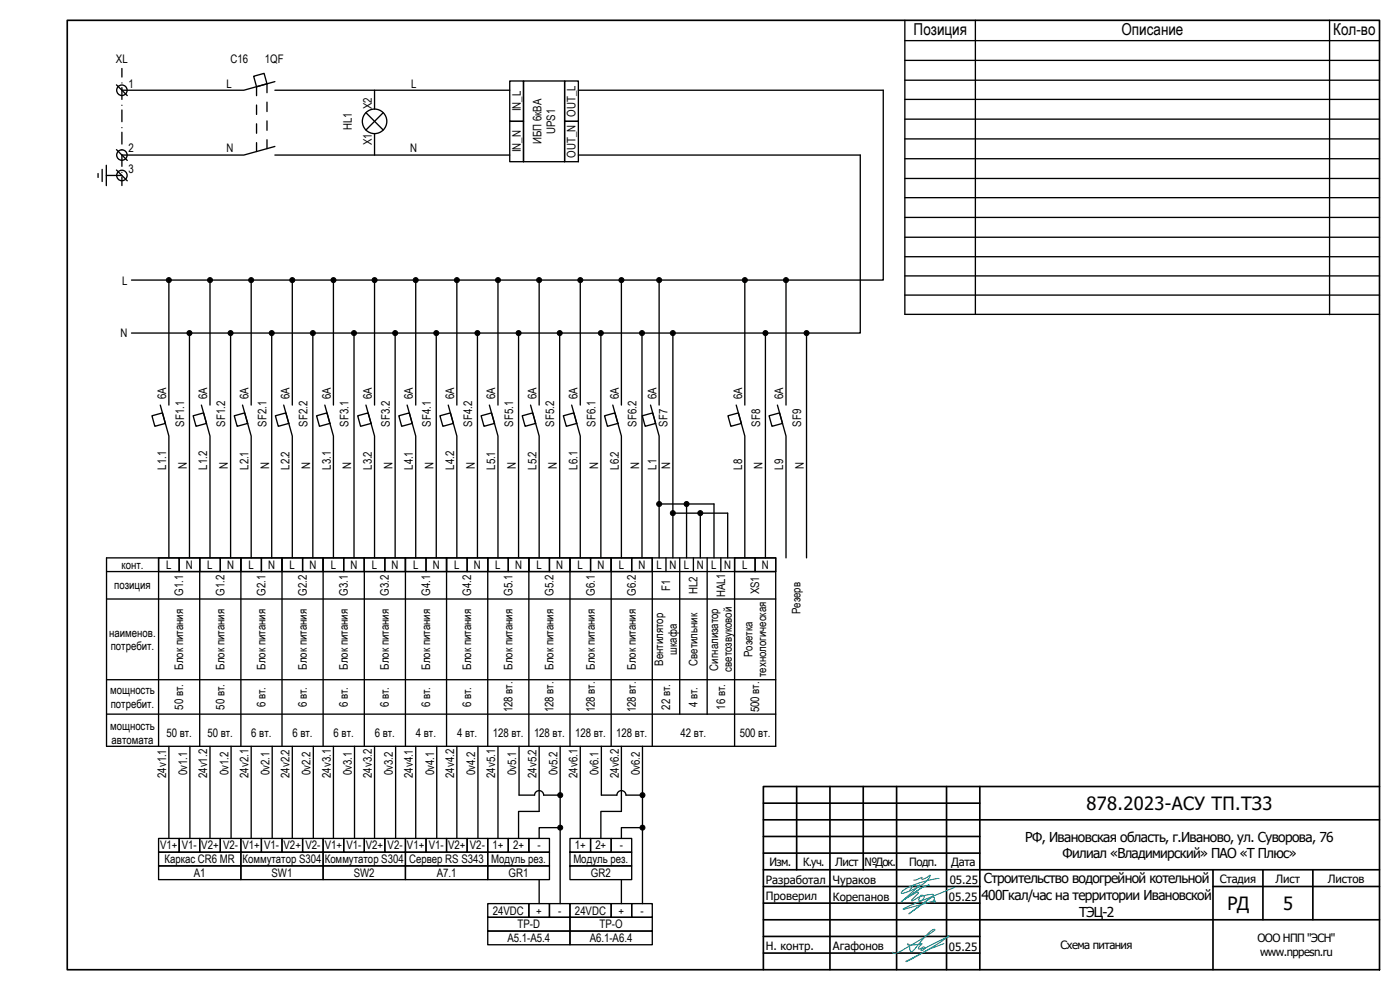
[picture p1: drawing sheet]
<svg xmlns="http://www.w3.org/2000/svg" width="420mm" height="297mm" viewBox="0 0 420 297" stroke-linecap="round" stroke-linejoin="round" font-family="sans-serif">
<g fill="none" stroke="#000" stroke-width=".5">
<path d="M20.2 6.1h393.8v284.9h-393.8zM239.1 236v25M249.1 236v55M259.1 236v25M269.1 236v55M284.1 236v55M294.1 236v55M414 236h-184.9v55M229.1 246h184.9M229.1 241h65M229.1 251h65M229.1 256h65"/>
<path d="M229.1 261h184.9M229.1 266h65M229.1 271h65M364 261v30M364 266h50M379 261v15M394 261v15M414 276h-184.9M229.1 286h65M229.1 281h65"/>
</g>
<path d="M281.8 263.7a24.8 24.8 0 0 0-11 3.7l-.3 .6a14.6 14.6 0 0 0 8.4-4.6l.2-.8-2.1 1.2a.32 .32 0 0 1-.4-.1 .32 .32 0 0 1 .1-.5l-1.5 .7-1 .2M286.5 266.2l-15.5 6.5 .2 .1 9.2-2.5a.27 .27 0 0 1 .4 .2 .27 .27 0 0 1-.4 .3l-.3-.5 .3-.5a.47 .47 0 0 0-.1-.6 .47 .47 0 0 0-.5-.1l-7 5.1 7.4-5.7-.4-.2-3.6 .6a.62 .62 0 0 1 1-.1 .62 .62 0 0 1-.1 .9l-1.1 .7-.3-.5 .3-.9-2.1 1.3-.4-.1 2.1-2.2v-.2l-.2-.1-3.9 2.1 5.4-3.6 1.9-.6-1.9 .6-6.4 4.4 5.6-5.1-1.1 .4-.9-.3-1.1 1.6M283.3 283.1a74.6 74.6 0 0 0-11.4 5.4l6-3.2 6.9-4.5-5.4 2.8a4.1 4.1 0 0 1-2.6 1 .36 .36 0 0 1 .3-.5 .36 .36 0 0 1 .4 .5 .6 .6 0 0 1-.4 .6 .6 .6 0 0 1-.7-.3l.3-.4-.8 .3a.54 .54 0 0 1-.3-.6 .54 .54 0 0 1 .5-.4 .51 .51 0 0 0 .5-.7 7.5 7.5 0 0 1-4.3 .2l.2-.1a1.25 1.25 0 0 1 .5 1.5 .57 .57 0 0 0 .3 .8 .57 .57 0 0 0 .8-.2l1.4-1.8a14.6 14.6 0 0 1 4.9-4.7l.2 .1a66.4 66.4 0 0 1-11.9 7.1l-.7 .1v-.4" fill="none" stroke="#008080" stroke-width=".3"/>
<g fill="none" stroke="#000" stroke-width=".4">
<path d="M271.6 6.1v88.2h142.4M271.6 18.1h142.4M271.6 12.2h142.4M292.7 6.1v88.2M399 6.1v88.3M35 25.5l3.2 3.2M36.6 20.6v2.5M36.6 26.3v3.5M36.6 31.6h.1M36.6 33v3.5M36.6 38.3h.1M36.6 39.7v3.5"/>
<path d="M36.6 24.9h.1M76.1 22.9l3.2-.9 .8 3.1-3.1 .9zM77 26v2.7M77 31.5v2.8M77 37.1v2.9M80.1 25.1v2.7M80.1 30.6v2.9M80.1 36.3v2.8M82.5 27.1h70.5M82.5 24.5l-9.3 2.6h-36.6M109.8 33.8l5.2 5.2M112.4 27.1v5.6"/>
<path d="M115 33.8l-5.2 5.2M153 24.3h4.1v12.1h-4.1zM153 36.4h4.1v12.1h-4.1zM157.1 24.3h12.3v24.2h-12.3zM169.4 24.3h4.2v12.1h-4.2zM169.4 36.4h4.2v12.1h-4.2zM173.6 27.1h91.5v56.9h-225.6M271.6 24.1h142.4M271.6 29.8h142.4M271.6 35.8h142.4M29.4 52.1v1.1M30.7 50.8v3.7"/>
<path d="M31.9 49.6v6.1M31.9 52.6h4.7M35 44.9l3.2 3.2M35 51l3.2 3.3M36.6 45h.1M36.6 46.4v3.5M36.6 51.7h.1M36.6 53.1v2.6M77 42.8v2.7M80.1 41.9v2.7M82.5 43.9l-9.3 2.6h-36.6M82.5 46.5h70.5"/>
<path d="M112.4 40.1v6.4M173.6 46.5h84.6v53.4h-218.7M271.6 41.7h142.4M271.6 47.6h142.4M271.6 53.6h142.4M271.6 59.3h142.4M271.6 71.2h142.4M271.6 65.2h142.4M271.6 77h142.4M50.7 84.8v36.7M63 84.8v36.7M75.4 84.8v36.7"/>
<path d="M87.7 84.8v36.7M100.1 84.8v36.7M112.4 84.8v36.7M124.8 84.8v36.7M137.1 84.8v36.7M149.4 84.8v36.7M161.8 84.8v36.7M174.1 84.8v36.7M186.5 84.8v36.7M197.8 84.8v36.7M223.5 84.8v36.7M235.9 84.8v36.7"/>
<path d="M271.6 88.5h142.4M271.6 82.8h142.4M56.9 100.7v66.7M69.2 100.7v66.7M81.5 100.7v66.7M93.9 100.7v66.7M106.2 100.7v66.7M118.6 100.7v66.7M130.9 100.7v66.7M143.3 100.7v66.7M155.6 100.7v66.7M168 100.7v66.7"/>
<path d="M180.3 100.7v66.7M192.7 100.7v66.7M201.9 100.7v66.7M229.7 100.7v66.7M242.1 100.7v66.7M45.6 124.8l3.2-.9 .8 3.1-3.1 .9zM48.1 121.5l2.6 9.3v36.6M58 124.8l3.1-.9 .9 3.1-3.2 .9zM60.4 121.5l2.6 9.3v36.6M70.3 124.8l3.1-.9 .9 3.1-3.1 .9zM72.8 121.5l2.6 9.3v36.6M82.6 124.8l3.2-.9 .9 3.1-3.2 .9z"/>
<path d="M85.1 121.5l2.6 9.3v36.6M95 124.8l3.1-.9 .9 3.1-3.1 .9zM97.5 121.5l2.6 9.3v36.6M107.3 124.8l3.2-.9 .9 3.1-3.2 .9zM109.8 121.5l2.6 9.3v36.6M119.7 124.8l3.1-.9 .9 3.1-3.1 .9zM122.2 121.5l2.6 9.3v36.6M132 124.8l3.2-.9 .8 3.1-3.1 .9zM134.5 121.5l2.6 9.3v36.6M144.4 124.8l3.1-.9 .9 3.1-3.1 .9zM146.9 121.5l2.5 9.3v36.6M156.7 124.8l3.2-.9 .8 3.1-3.1 .9z"/>
<path d="M159.2 121.5l2.6 9.3v36.6M169.1 124.8l3.1-.9 .9 3.1-3.1 .9zM171.6 121.5l2.5 9.3v36.6M181.4 124.8l3.2-.9 .9 3.1-3.2 .9zM183.9 121.5l2.6 9.3v36.6M192.8 124.8l3.1-.9 .9 3.1-3.2 .9zM195.2 121.5l2.6 9.3v36.6M218.5 124.8l3.1-.9 .9 3.1-3.2 .9zM220.9 121.5l2.6 9.3v36.6M230.8 124.8l3.2-.9 .8 3.1-3.1 .9zM233.3 121.5l2.6 9.3v36.6M198.6 151.2h15.7v16.2"/>
<path d="M202.7 154h15.7v13.4M206 152v15.4M210.2 154.7v12.7M32 167.4h200.8v56.5h-200.8zM32 171.5h200.8M32 179.7h200.8M47.6 167.4v56.5M47.6 167.4h6.2v4.1h-6.2zM53.8 167.4h6.1v4.1h-6.1zM59.9 167.4v56.5M59.9 167.4h6.2v4.1h-6.2zM66.1 167.4h6.2v4.1h-6.2z"/>
<path d="M72.3 167.4v56.5M72.3 167.4h6.2v4.1h-6.2zM78.5 167.4h6.1v4.1h-6.1zM84.6 167.4h6.2v4.1h-6.2zM84.6 167.4v56.5M90.8 167.4h6.2v4.1h-6.2zM97 167.4h6.2v4.1h-6.2zM97 167.4v56.5M103.2 167.4h6.1v4.1h-6.1zM109.3 167.4v56.5M109.3 167.4h6.2v4.1h-6.2zM115.5 167.4h6.2v4.1h-6.2z"/>
<path d="M121.7 167.4h6.2v4.1h-6.2zM121.7 167.4v56.5M127.9 167.4h6.1v4.1h-6.1zM134 167.4h6.2v4.1h-6.2zM134 167.4v56.5M140.2 167.4h6.2v4.1h-6.2zM146.4 167.4h6.1v4.1h-6.1zM146.4 167.4v56.5M152.5 167.4h6.2v4.1h-6.2zM158.7 167.4h6.2v4.1h-6.2zM158.7 167.4v56.5M164.9 167.4h6.2v4.1h-6.2z"/>
<path d="M171.1 167.4h6.1v4.1h-6.1zM171.1 167.4v56.5M177.2 167.4h6.2v4.1h-6.2zM183.4 167.4h6.2v4.1h-6.2zM183.4 167.4v56.5M189.6 167.4h6.2v4.1h-6.2zM195.8 167.4v56.5M199.9 167.4v4.1M204 167.4v46.9M208.1 167.4v4.1M212.2 167.4v47M216.3 167.4v4.1"/>
<path d="M220.5 167.4h6.1v4.1h-6.1zM220.5 167.4v56.5M226.6 167.4h6.2v4.1h-6.2zM32 203.9h200.8M32 214.3h200.8M50.7 223.9v27.7M57 223.9v27.7M63 223.9v27.7M69.4 223.9v27.7M75.4 223.9v27.7M81.7 223.9v27.7M87.7 223.9v27.7"/>
<path d="M94 223.9v27.7M100.1 223.9v27.7M106.4 223.9v27.7M112.4 223.9v27.7M118.7 223.9v27.7M124.8 223.9v27.7M131.1 223.9v27.7M137.1 223.9v27.7M143.4 223.9v27.7M149.4 223.9v27.7M155.8 223.9v14.7h4.6a1.37 1.37 0 0 1 1.4-1.4 1.37 1.37 0 0 1 1.4 1.4h4.2M161.8 223.9v19.6h-6.2v8.1"/>
<path d="M168.1 223.9v47.2M174.1 223.9v27.7M180.5 223.9v14.7h4.6a1.37 1.37 0 0 1 1.4-1.4 1.37 1.37 0 0 1 1.4 1.4h4.2M186.5 223.9v19.6h-6.2v8.1M192.8 223.9v47.2M47.6 251.6h6.2v4.1h-6.2zM47.6 259.8h24.7v4.1h-24.7zM47.6 255.7h24.7v4.1h-24.7zM53.8 251.6h6.1v4.1h-6.1zM59.9 251.6h6.2v4.1h-6.2zM66.1 251.6h6.2v4.1h-6.2zM72.3 259.8h24.7v4.1h-24.7z"/>
<path d="M72.3 255.7h24.7v4.1h-24.7zM72.3 251.6h6.2v4.1h-6.2zM78.5 251.6h6.1v4.1h-6.1zM84.6 251.6h6.2v4.1h-6.2zM90.8 251.6h6.2v4.1h-6.2zM97 259.8h24.7v4.1h-24.7zM97 255.7h24.7v4.1h-24.7zM97 251.6h6.2v4.1h-6.2zM103.2 251.6h6.1v4.1h-6.1zM109.3 251.6h6.2v4.1h-6.2zM115.5 251.6h6.2v4.1h-6.2zM121.7 251.6h6.2v4.1h-6.2z"/>
<path d="M121.7 259.8h24.7v4.1h-24.7zM121.7 255.7h24.7v4.1h-24.7zM127.9 251.6h6.1v4.1h-6.1zM134 251.6h6.2v4.1h-6.2zM140.2 251.6h6.2v4.1h-6.2zM146.4 251.6h6.1v4.1h-6.1zM146.4 259.8h18.5v4.1h-18.5zM146.4 255.7h18.5v4.1h-18.5zM152.5 251.6h6.2v4.1h-6.2zM158.7 251.6h6.2v4.1h-6.2zM167.4 248.3h-5.6v3.3M171.1 259.8h18.5v4.1h-18.5z"/>
<path d="M171.1 255.7h18.5v4.1h-18.5zM171.1 251.6h6.1v4.1h-6.1zM177.2 251.6h6.2v4.1h-6.2zM183.4 251.6h6.2v4.1h-6.2zM192.1 248.3h-5.6v3.3M146.4 279.4h24.7v4.1h-24.7zM146.4 275.2h24.7v4.2h-24.7zM146.4 271.1h12.3v4.1h-12.3zM158.7 271.1h6.2v4.1h-6.2zM161.8 263.9v7.2M164.9 271.1h6.2v4.1h-6.2zM171.1 279.4h24.7v4.1h-24.7z"/>
<path d="M171.1 275.2h24.7v4.2h-24.7zM171.1 271.1h12.3v4.1h-12.3zM183.4 271.1h6.2v4.1h-6.2zM186.5 263.9v7.2M189.6 271.1h6.2v4.1h-6.2z"/>
<circle cx="36.6" cy="27.1" r="1.57"/>
<circle cx="112.4" cy="36.4" r="3.7"/>
<circle cx="36.6" cy="52.7" r="1.57"/>
<circle cx="36.6" cy="46.5" r="1.57"/>
</g>
<g fill="none" stroke="#000" stroke-width=".3">
<circle cx="50.7" cy="84" r=".75"/>
<circle cx="56.9" cy="99.9" r=".75"/>
<circle cx="63" cy="84" r=".75"/>
<circle cx="69.2" cy="99.9" r=".75"/>
<circle cx="75.4" cy="84" r=".75"/>
<circle cx="81.6" cy="99.9" r=".75"/>
<circle cx="87.7" cy="84" r=".75"/>
<circle cx="93.9" cy="99.9" r=".75"/>
<circle cx="100.1" cy="84" r=".75"/>
<circle cx="106.2" cy="99.9" r=".75"/>
<circle cx="112.4" cy="84" r=".75"/>
<circle cx="118.6" cy="99.9" r=".75"/>
<circle cx="124.8" cy="84" r=".75"/>
<circle cx="130.9" cy="99.9" r=".75"/>
<circle cx="137.1" cy="84" r=".75"/>
<circle cx="143.3" cy="99.9" r=".75"/>
<circle cx="149.5" cy="84" r=".75"/>
<circle cx="155.6" cy="99.9" r=".75"/>
<circle cx="161.8" cy="84" r=".75"/>
<circle cx="168" cy="99.9" r=".75"/>
<circle cx="174.2" cy="84" r=".75"/>
<circle cx="180.3" cy="99.9" r=".75"/>
<circle cx="186.5" cy="84" r=".75"/>
<circle cx="192.7" cy="99.9" r=".75"/>
<circle cx="197.8" cy="84" r=".75"/>
<circle cx="201.9" cy="99.9" r=".75"/>
<circle cx="223.5" cy="84" r=".75"/>
<circle cx="229.7" cy="99.9" r=".75"/>
<circle cx="235.9" cy="84" r=".75"/>
<circle cx="242.1" cy="99.9" r=".75"/>
<circle cx="197.8" cy="151.2" r=".75"/>
<circle cx="201.9" cy="154" r=".75"/>
<circle cx="206" cy="151.2" r=".74"/>
<circle cx="210.2" cy="154" r=".75"/>
<circle cx="168.1" cy="238.6" r=".75"/>
<circle cx="192.8" cy="238.6" r=".75"/>
<circle cx="168.1" cy="248.3" r=".75"/>
<circle cx="192.8" cy="248.3" r=".74"/>
</g>
<g fill="#000">
<circle cx="50.7" cy="84" r=".75"/>
<circle cx="56.9" cy="99.9" r=".75"/>
<circle cx="63" cy="84" r=".74"/>
<circle cx="69.2" cy="99.9" r=".75"/>
<circle cx="75.4" cy="84" r=".75"/>
<circle cx="81.6" cy="99.9" r=".75"/>
<circle cx="87.7" cy="84" r=".75"/>
<circle cx="93.9" cy="99.9" r=".75"/>
<circle cx="100.1" cy="84" r=".74"/>
<circle cx="106.2" cy="99.9" r=".75"/>
<circle cx="112.4" cy="84" r=".75"/>
<circle cx="118.6" cy="99.9" r=".75"/>
<circle cx="124.8" cy="84" r=".75"/>
<circle cx="130.9" cy="99.9" r=".75"/>
<circle cx="137.1" cy="84" r=".74"/>
<circle cx="143.3" cy="99.9" r=".75"/>
<circle cx="149.5" cy="84" r=".75"/>
<circle cx="155.6" cy="99.9" r=".75"/>
<circle cx="161.8" cy="84" r=".75"/>
<circle cx="168" cy="99.9" r=".75"/>
<circle cx="174.2" cy="84" r=".74"/>
<circle cx="180.3" cy="99.9" r=".75"/>
<circle cx="186.5" cy="84" r=".75"/>
<circle cx="192.7" cy="99.9" r=".75"/>
<circle cx="197.8" cy="84" r=".74"/>
<circle cx="201.9" cy="99.9" r=".75"/>
<circle cx="223.5" cy="84" r=".74"/>
<circle cx="229.7" cy="99.9" r=".75"/>
<circle cx="235.9" cy="84" r=".75"/>
<circle cx="242.1" cy="99.9" r=".75"/>
<circle cx="197.8" cy="151.2" r=".74"/>
<circle cx="201.9" cy="154" r=".75"/>
<circle cx="206.1" cy="151.2" r=".74"/>
<circle cx="210.2" cy="154" r=".75"/>
<circle cx="168.1" cy="238.6" r=".74"/>
<circle cx="192.8" cy="238.6" r=".74"/>
<circle cx="168.1" cy="248.3" r=".75"/>
<circle cx="192.8" cy="248.3" r=".75"/>
</g>
<g font-size="5.5">
<text x="326.1" y="243.1">878.2023-АСУ ТП.ТЗ3</text>
<text x="368.4" y="273.1">РД</text>
<text x="385.1" y="273.1">5</text>
</g>
<g font-size="4.9">
<text x="274.2" y="10.6">Позиция</text>
<text x="336.5" y="10.6">Описание</text>
<text x="400.1" y="10.6">Кол-во</text>
</g>
<g font-size="4.1">
<text x="307.7" y="252.6">РФ, Ивановская область, г.Иваново, ул. Суворова, 76</text>
<text x="318.9" y="257.6">Филиал «Владимирский» ПАО «Т Плюс»</text>
<text x="295.3" y="265">Строительство водогрейной котельной</text>
<text x="294.5" y="270">400Гкал/час на территории Ивановской</text>
<text x="323.8" y="275">ТЭЦ-2</text>
</g>
<g font-size="3.5">
<text x="34.8" y="19">XL</text>
<text x="69.2" y="18.8">C16</text>
<text x="79.5" y="18.9">1QF</text>
<text x="38.6" y="26.3">1</text>
<text x="68" y="26.4">L</text>
<text x="123.4" y="26.3">L</text>
<text x="111.6" y="32.7" transform="rotate(-90 111.6 32.7)">X2</text>
<text x="156.3" y="33.4" transform="rotate(-90 156.3 33.4)">IN_L</text>
<text x="172.8" y="35" transform="rotate(-90 172.8 35)">OUT_L</text>
<text x="105.6" y="38.9" transform="rotate(-90 105.6 38.9)">HL1</text>
<text x="166.6" y="40.2" transform="rotate(-90 166.6 40.2)">UPS1</text>
<text x="38.6" y="45.7">2</text>
<text x="68" y="45.7">N</text>
<text x="111.6" y="43.6" transform="rotate(-90 111.6 43.6)">X1</text>
<text x="123.1" y="45.7">N</text>
<text x="156.3" y="45.7" transform="rotate(-90 156.3 45.7)">IN_N</text>
<text x="162.5" y="43.2" transform="rotate(-90 162.5 43.2)">ИБП 6кВА</text>
<text x="172.8" y="47.3" transform="rotate(-90 172.8 47.3)">OUT_N</text>
<text x="38.6" y="51.8">3</text>
<text x="36.6" y="85.4">L</text>
<text x="36.1" y="101.1">N</text>
<text x="49.9" y="119.8" transform="rotate(-90 49.9 119.8)">6А</text>
<text x="62.2" y="119.8" transform="rotate(-90 62.2 119.8)">6А</text>
<text x="74.6" y="119.8" transform="rotate(-90 74.6 119.8)">6А</text>
<text x="86.9" y="119.8" transform="rotate(-90 86.9 119.8)">6А</text>
<text x="99.2" y="119.8" transform="rotate(-90 99.2 119.8)">6А</text>
<text x="111.6" y="119.8" transform="rotate(-90 111.6 119.8)">6А</text>
<text x="123.9" y="119.8" transform="rotate(-90 123.9 119.8)">6А</text>
<text x="136.3" y="119.8" transform="rotate(-90 136.3 119.8)">6А</text>
<text x="148.6" y="119.8" transform="rotate(-90 148.6 119.8)">6А</text>
<text x="161" y="119.8" transform="rotate(-90 161 119.8)">6А</text>
<text x="173.3" y="119.8" transform="rotate(-90 173.3 119.8)">6А</text>
<text x="185.7" y="119.8" transform="rotate(-90 185.7 119.8)">6А</text>
<text x="197" y="119.8" transform="rotate(-90 197 119.8)">6А</text>
<text x="222.7" y="119.8" transform="rotate(-90 222.7 119.8)">6А</text>
<text x="235.1" y="119.8" transform="rotate(-90 235.1 119.8)">6А</text>
<text x="55.2" y="128" transform="rotate(-90 55.2 128)">SF1.1</text>
<text x="67.6" y="128" transform="rotate(-90 67.6 128)">SF1.2</text>
<text x="79.9" y="128" transform="rotate(-90 79.9 128)">SF2.1</text>
<text x="92.3" y="128" transform="rotate(-90 92.3 128)">SF2.2</text>
<text x="104.6" y="128" transform="rotate(-90 104.6 128)">SF3.1</text>
<text x="117" y="128" transform="rotate(-90 117 128)">SF3.2</text>
<text x="129.3" y="128" transform="rotate(-90 129.3 128)">SF4.1</text>
<text x="141.7" y="128" transform="rotate(-90 141.7 128)">SF4.2</text>
<text x="154" y="128" transform="rotate(-90 154 128)">SF5.1</text>
<text x="166.4" y="128" transform="rotate(-90 166.4 128)">SF5.2</text>
<text x="178.7" y="128" transform="rotate(-90 178.7 128)">SF6.1</text>
<text x="191.1" y="128" transform="rotate(-90 191.1 128)">SF6.2</text>
<text x="200.3" y="128" transform="rotate(-90 200.3 128)">SF7</text>
<text x="228.1" y="128" transform="rotate(-90 228.1 128)">SF8</text>
<text x="240.4" y="128" transform="rotate(-90 240.4 128)">SF9</text>
<text x="49.9" y="140.9" transform="rotate(-90 49.9 140.9)">L1.1</text>
<text x="56" y="140.7" transform="rotate(-90 56 140.7)">N</text>
<text x="62.2" y="140.9" transform="rotate(-90 62.2 140.9)">L1.2</text>
<text x="68.4" y="140.7" transform="rotate(-90 68.4 140.7)">N</text>
<text x="74.6" y="140.9" transform="rotate(-90 74.6 140.9)">L2.1</text>
<text x="80.7" y="140.7" transform="rotate(-90 80.7 140.7)">N</text>
<text x="86.9" y="140.9" transform="rotate(-90 86.9 140.9)">L2.2</text>
<text x="93.1" y="140.7" transform="rotate(-90 93.1 140.7)">N</text>
<text x="99.2" y="140.9" transform="rotate(-90 99.2 140.9)">L3.1</text>
<text x="105.4" y="140.7" transform="rotate(-90 105.4 140.7)">N</text>
<text x="111.6" y="140.9" transform="rotate(-90 111.6 140.9)">L3.2</text>
<text x="117.8" y="140.7" transform="rotate(-90 117.8 140.7)">N</text>
<text x="123.9" y="140.9" transform="rotate(-90 123.9 140.9)">L4.1</text>
<text x="130.1" y="140.7" transform="rotate(-90 130.1 140.7)">N</text>
<text x="136.3" y="140.9" transform="rotate(-90 136.3 140.9)">L4.2</text>
<text x="142.5" y="140.7" transform="rotate(-90 142.5 140.7)">N</text>
<text x="148.6" y="140.9" transform="rotate(-90 148.6 140.9)">L5.1</text>
<text x="154.8" y="140.7" transform="rotate(-90 154.8 140.7)">N</text>
<text x="161" y="140.9" transform="rotate(-90 161 140.9)">L5.2</text>
<text x="167.2" y="140.7" transform="rotate(-90 167.2 140.7)">N</text>
<text x="173.3" y="140.9" transform="rotate(-90 173.3 140.9)">L6.1</text>
<text x="179.5" y="140.7" transform="rotate(-90 179.5 140.7)">N</text>
<text x="185.7" y="140.9" transform="rotate(-90 185.7 140.9)">L6.2</text>
<text x="191.8" y="140.7" transform="rotate(-90 191.8 140.7)">N</text>
<text x="197" y="140.9" transform="rotate(-90 197 140.9)">L1</text>
<text x="201.1" y="140.7" transform="rotate(-90 201.1 140.7)">N</text>
<text x="222.7" y="140.9" transform="rotate(-90 222.7 140.9)">L8</text>
<text x="228.9" y="140.7" transform="rotate(-90 228.9 140.7)">N</text>
<text x="235.1" y="140.9" transform="rotate(-90 235.1 140.9)">L9</text>
<text x="241.2" y="140.7" transform="rotate(-90 241.2 140.7)">N</text>
<text x="36.5" y="170.7">конт.</text>
<text x="49.9" y="170.7">L</text>
<text x="55.8" y="170.7">N</text>
<text x="62.2" y="170.7">L</text>
<text x="68.1" y="170.7">N</text>
<text x="74.6" y="170.7">L</text>
<text x="80.5" y="170.7">N</text>
<text x="86.9" y="170.7">L</text>
<text x="92.8" y="170.7">N</text>
<text x="99.3" y="170.7">L</text>
<text x="105.2" y="170.7">N</text>
<text x="111.6" y="170.7">L</text>
<text x="117.5" y="170.7">N</text>
<text x="124" y="170.7">L</text>
<text x="129.9" y="170.7">N</text>
<text x="136.3" y="170.7">L</text>
<text x="142.2" y="170.7">N</text>
<text x="148.6" y="170.7">L</text>
<text x="154.6" y="170.7">N</text>
<text x="161" y="170.7">L</text>
<text x="166.9" y="170.7">N</text>
<text x="173.3" y="170.7">L</text>
<text x="179.3" y="170.7">N</text>
<text x="185.7" y="170.7">L</text>
<text x="191.6" y="170.7">N</text>
<text x="197" y="170.7">L N</text>
<text x="205.2" y="170.7">L N</text>
<text x="213.5" y="170.7">L N</text>
<text x="222.7" y="170.7">L</text>
<text x="228.7" y="170.7">N</text>
<text x="34.3" y="176.8">позиция</text>
<text x="55" y="178.7" transform="rotate(-90 55 178.7)">G1.1</text>
<text x="67.4" y="178.7" transform="rotate(-90 67.4 178.7)">G1.2</text>
<text x="79.7" y="178.7" transform="rotate(-90 79.7 178.7)">G2.1</text>
<text x="92" y="178.7" transform="rotate(-90 92 178.7)">G2.2</text>
<text x="104.4" y="178.7" transform="rotate(-90 104.4 178.7)">G3.1</text>
<text x="116.7" y="178.7" transform="rotate(-90 116.7 178.7)">G3.2</text>
<text x="129.1" y="178.7" transform="rotate(-90 129.1 178.7)">G4.1</text>
<text x="141.4" y="178.7" transform="rotate(-90 141.4 178.7)">G4.2</text>
<text x="153.8" y="178.7" transform="rotate(-90 153.8 178.7)">G5.1</text>
<text x="166.1" y="178.7" transform="rotate(-90 166.1 178.7)">G5.2</text>
<text x="178.5" y="178.7" transform="rotate(-90 178.5 178.7)">G6.1</text>
<text x="190.8" y="178.7" transform="rotate(-90 190.8 178.7)">G6.2</text>
<text x="201.1" y="177.3" transform="rotate(-90 201.1 177.3)">F1</text>
<text x="209.3" y="178.2" transform="rotate(-90 209.3 178.2)">HL2</text>
<text x="217.6" y="179.2" transform="rotate(-90 217.6 179.2)">HAL1</text>
<text x="227.9" y="178.3" transform="rotate(-90 227.9 178.3)">XS1</text>
<text x="240.2" y="184.3" transform="rotate(-90 240.2 184.3)">Резерв</text>
<text x="32.8" y="191">наименов.</text>
<text x="33.2" y="195.1">потребит.</text>
<text x="203.2" y="196.4" transform="rotate(-90 203.2 196.4)">шкафа</text>
<text x="225.8" y="197.1" transform="rotate(-90 225.8 197.1)">Розетка</text>
<text x="55" y="200.9" transform="rotate(-90 55 200.9)">Блок питания</text>
<text x="67.4" y="200.9" transform="rotate(-90 67.4 200.9)">Блок питания</text>
<text x="79.7" y="200.9" transform="rotate(-90 79.7 200.9)">Блок питания</text>
<text x="92" y="200.9" transform="rotate(-90 92 200.9)">Блок питания</text>
<text x="104.4" y="200.9" transform="rotate(-90 104.4 200.9)">Блок питания</text>
<text x="116.7" y="200.9" transform="rotate(-90 116.7 200.9)">Блок питания</text>
<text x="129.1" y="200.9" transform="rotate(-90 129.1 200.9)">Блок питания</text>
<text x="141.4" y="200.9" transform="rotate(-90 141.4 200.9)">Блок питания</text>
<text x="153.8" y="200.9" transform="rotate(-90 153.8 200.9)">Блок питания</text>
<text x="166.1" y="200.9" transform="rotate(-90 166.1 200.9)">Блок питания</text>
<text x="178.5" y="200.9" transform="rotate(-90 178.5 200.9)">Блок питания</text>
<text x="190.8" y="200.9" transform="rotate(-90 190.8 200.9)">Блок питания</text>
<text x="199.1" y="199.7" transform="rotate(-90 199.1 199.7)">Вентилятор</text>
<text x="209.3" y="199.7" transform="rotate(-90 209.3 199.7)">Светильник</text>
<text x="215.5" y="201.2" transform="rotate(-90 215.5 201.2)">Сигнализатор</text>
<text x="219.6" y="201.5" transform="rotate(-90 219.6 201.5)">светозвуковой</text>
<text x="229.9" y="203.1" transform="rotate(-90 229.9 203.1)">технологическая</text>
<text x="33.1" y="208.2">мощность</text>
<text x="33.2" y="212.3">потребит.</text>
<text x="55" y="212.9" transform="rotate(-90 55 212.9)">50 вт.</text>
<text x="67.4" y="212.9" transform="rotate(-90 67.4 212.9)">50 вт.</text>
<text x="79.7" y="212.1" transform="rotate(-90 79.7 212.1)">6 вт.</text>
<text x="92" y="212.1" transform="rotate(-90 92 212.1)">6 вт.</text>
<text x="104.4" y="212.1" transform="rotate(-90 104.4 212.1)">6 вт.</text>
<text x="116.7" y="212.1" transform="rotate(-90 116.7 212.1)">6 вт.</text>
<text x="129.1" y="212.1" transform="rotate(-90 129.1 212.1)">6 вт.</text>
<text x="141.4" y="212.1" transform="rotate(-90 141.4 212.1)">6 вт.</text>
<text x="153.8" y="213.7" transform="rotate(-90 153.8 213.7)">128 вт.</text>
<text x="166.1" y="213.7" transform="rotate(-90 166.1 213.7)">128 вт.</text>
<text x="178.5" y="213.7" transform="rotate(-90 178.5 213.7)">128 вт.</text>
<text x="190.8" y="213.7" transform="rotate(-90 190.8 213.7)">128 вт.</text>
<text x="201.1" y="212.9" transform="rotate(-90 201.1 212.9)">22 вт.</text>
<text x="209.3" y="212.1" transform="rotate(-90 209.3 212.1)">4 вт.</text>
<text x="217.6" y="212.9" transform="rotate(-90 217.6 212.9)">16 вт.</text>
<text x="227.9" y="213.7" transform="rotate(-90 227.9 213.7)">500 вт.</text>
<text x="33.1" y="219">мощность</text>
<text x="49.9" y="221">50 вт.</text>
<text x="62.3" y="221">50 вт.</text>
<text x="75.4" y="221">6 вт.</text>
<text x="87.8" y="221">6 вт.</text>
<text x="100.1" y="221">6 вт.</text>
<text x="112.5" y="221">6 вт.</text>
<text x="124.8" y="221">4 вт.</text>
<text x="137.2" y="221">4 вт.</text>
<text x="147.9" y="221">128 вт.</text>
<text x="160.3" y="221">128 вт.</text>
<text x="172.6" y="221">128 вт.</text>
<text x="184.9" y="221">128 вт.</text>
<text x="204.3" y="221">42 вт.</text>
<text x="222" y="221">500 вт.</text>
<text x="33.5" y="223.1">автомата</text>
<text x="49.9" y="233.4" transform="rotate(-90 49.9 233.4)">24v1.1</text>
<text x="56.2" y="232.6" transform="rotate(-90 56.2 232.6)">0v1.1</text>
<text x="62.2" y="233.4" transform="rotate(-90 62.2 233.4)">24v1.2</text>
<text x="68.5" y="232.6" transform="rotate(-90 68.5 232.6)">0v1.2</text>
<text x="74.6" y="233.4" transform="rotate(-90 74.6 233.4)">24v2.1</text>
<text x="80.9" y="232.6" transform="rotate(-90 80.9 232.6)">0v2.1</text>
<text x="86.9" y="233.4" transform="rotate(-90 86.9 233.4)">24v2.2</text>
<text x="93.2" y="232.6" transform="rotate(-90 93.2 232.6)">0v2.2</text>
<text x="99.2" y="233.4" transform="rotate(-90 99.2 233.4)">24v3.1</text>
<text x="105.6" y="232.6" transform="rotate(-90 105.6 232.6)">0v3.1</text>
<text x="111.6" y="233.4" transform="rotate(-90 111.6 233.4)">24v3.2</text>
<text x="117.9" y="232.6" transform="rotate(-90 117.9 232.6)">0v3.2</text>
<text x="123.9" y="233.4" transform="rotate(-90 123.9 233.4)">24v4.1</text>
<text x="130.3" y="232.6" transform="rotate(-90 130.3 232.6)">0v4.1</text>
<text x="136.3" y="233.4" transform="rotate(-90 136.3 233.4)">24v4.2</text>
<text x="142.6" y="232.6" transform="rotate(-90 142.6 232.6)">0v4.2</text>
<text x="148.6" y="233.4" transform="rotate(-90 148.6 233.4)">24v5.1</text>
<text x="154.9" y="232.6" transform="rotate(-90 154.9 232.6)">0v5.1</text>
<text x="161" y="233.4" transform="rotate(-90 161 233.4)">24v5.2</text>
<text x="167.3" y="232.6" transform="rotate(-90 167.3 232.6)">0v5.2</text>
<text x="173.3" y="233.4" transform="rotate(-90 173.3 233.4)">24v6.1</text>
<text x="179.7" y="232.6" transform="rotate(-90 179.7 232.6)">0v6.1</text>
<text x="185.7" y="233.4" transform="rotate(-90 185.7 233.4)">24v6.2</text>
<text x="192" y="232.6" transform="rotate(-90 192 232.6)">0v6.2</text>
<text x="48.1" y="254.9">V1+</text>
<text x="54.6" y="254.9">V1-</text>
<text x="60.4" y="254.9">V2+</text>
<text x="66.9" y="254.9">V2-</text>
<text x="72.8" y="254.9">V1+</text>
<text x="79.3" y="254.9">V1-</text>
<text x="85.1" y="254.9">V2+</text>
<text x="91.6" y="254.9">V2-</text>
<text x="97.4" y="254.9">V1+</text>
<text x="104" y="254.9">V1-</text>
<text x="109.8" y="254.9">V2+</text>
<text x="116.3" y="254.9">V2-</text>
<text x="122.1" y="254.9">V1+</text>
<text x="128.7" y="254.9">V1-</text>
<text x="134.5" y="254.9">V2+</text>
<text x="141" y="254.9">V2-</text>
<text x="147.8" y="254.9">1+</text>
<text x="154" y="254.9">2+</text>
<text x="161.3" y="254.9">-</text>
<text x="172.5" y="254.9">1+</text>
<text x="178.7" y="254.9">2+</text>
<text x="186" y="254.9">-</text>
<text x="49.4" y="259">Каркас CR6 MR</text>
<text x="58.2" y="263.1">А1</text>
<text x="72.8" y="259">Коммутатор S304</text>
<text x="81.5" y="263.1">SW1</text>
<text x="97.5" y="259">Коммутатор S304</text>
<text x="106.2" y="263.1">SW2</text>
<text x="122.8" y="259">Сервер RS S343</text>
<text x="131.1" y="263.1">A7.1</text>
<text x="147.4" y="259">Модуль рез.</text>
<text x="152.6" y="263.1">GR1</text>
<text x="172.1" y="259">Модуль рез.</text>
<text x="177.3" y="263.1">GR2</text>
<text x="147.9" y="274.4">24VDC</text>
<text x="160.9" y="274.4">+</text>
<text x="167.5" y="274.4">-</text>
<text x="172.6" y="274.4">24VDC</text>
<text x="185.6" y="274.4">+</text>
<text x="192.2" y="274.4">-</text>
<text x="155.3" y="278.5">TP-D</text>
<text x="179.9" y="278.5">TP-O</text>
<text x="152.3" y="282.6">A5.1-A5.4</text>
<text x="177" y="282.6">A6.1-A6.4</text>
</g>
<g font-size="3.4">
<text x="231" y="259.8">Изм.</text>
<text x="241" y="259.8">К.уч.</text>
<text x="250.6" y="259.8">Лист №Док.</text>
<text x="272.9" y="259.8">Подп.</text>
<text x="285.5" y="259.8">Дата</text>
<text x="229.9" y="265.2">Разработал</text>
<text x="250" y="265.1">Чураков</text>
<text x="285" y="265.3">05.25</text>
<text x="366.1" y="264.8">Стадия</text>
<text x="382.7" y="264.8">Лист</text>
<text x="398.5" y="264.8">Листов</text>
<text x="229.9" y="270.2">Проверил</text>
<text x="250" y="270.2">Корепанов</text>
<text x="284.8" y="270.3">05.25</text>
<text x="229.9" y="284.9">Н. контр.</text>
<text x="250" y="285">Агафонов</text>
<text x="284.8" y="285.2">05.25</text>
<text x="318.3" y="284.8">Схема питания</text>
<text x="377.4" y="282.7">ООО НПП &quot;ЭСН&quot;</text>
<text x="378.2" y="286.9">www.nppesn.ru</text>
</g>
</svg>
